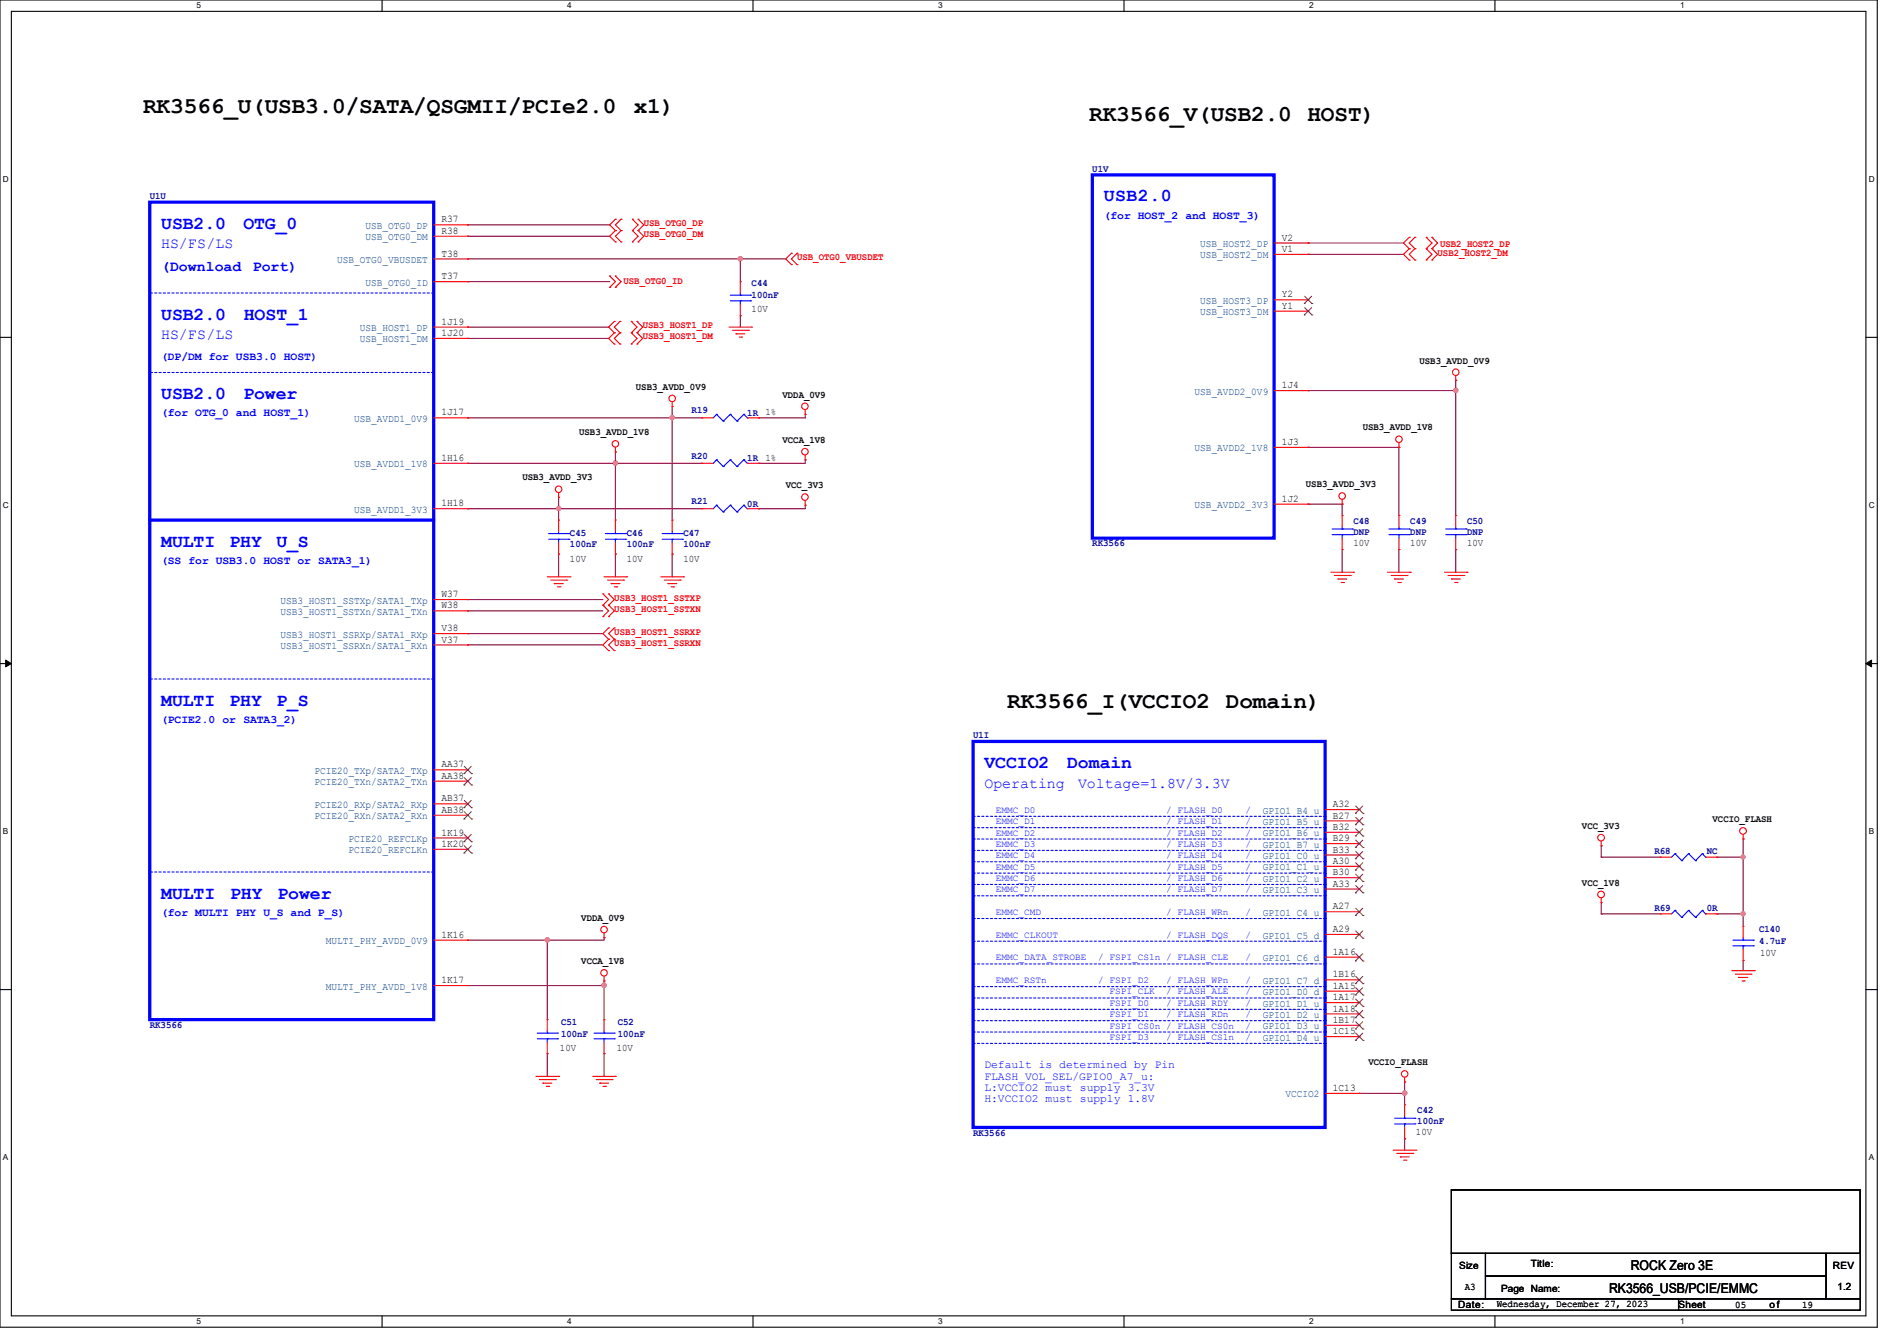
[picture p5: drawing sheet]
<svg xmlns="http://www.w3.org/2000/svg" width="297mm" height="210mm" viewBox="0 0 297 210" stroke-linecap="round" stroke-linejoin="round" font-family="sans-serif">
<path d="M0 0h293.9v207.9h-293.9zM1.8 1.8h290.3v204.3h-290.3z" fill="none" stroke="#000" stroke-width=".17"/>
<g fill="#fff">
<path d="M30.8 .2h.7v1.4h-.7z"/>
<path d="M30.8 206.2h.7v1.4h-.7z"/>
</g>
<path d="M59.8 0v1.8M59.8 206.1v1.8" fill="none" stroke="#000" stroke-width=".17"/>
<g fill="#fff">
<path d="M88.8 .2h.7v1.4h-.7z"/>
<path d="M88.8 206.2h.7v1.4h-.7z"/>
</g>
<path d="M117.9 0v1.8M117.9 206.1v1.8" fill="none" stroke="#000" stroke-width=".17"/>
<g fill="#fff">
<path d="M146.9 .2h.7v1.4h-.7z"/>
<path d="M146.9 206.2h.7v1.4h-.7z"/>
</g>
<path d="M176 0v1.8M176 206.1v1.8" fill="none" stroke="#000" stroke-width=".17"/>
<g fill="#fff">
<path d="M205 .2h.7v1.4h-.7z"/>
<path d="M205 206.2h.7v1.4h-.7z"/>
</g>
<path d="M234.1 0v1.8M234.1 206.1v1.8" fill="none" stroke="#000" stroke-width=".17"/>
<g fill="#fff">
<path d="M263.1 .2h.6v1.4h-.6z"/>
<path d="M263.1 206.2h.6v1.4h-.6z"/>
<path d="M.5 27.3h.9v1.4h-.9z"/>
<path d="M292.6 27.3h.9v1.4h-.9z"/>
<path d="M.5 78.4h.9v1.4h-.9z"/>
<path d="M292.6 78.4h.9v1.4h-.9z"/>
</g>
<path d="M0 52.8h1.8M292.1 52.8h1.8" fill="none" stroke="#000" stroke-width=".17"/>
<g fill="#fff">
<path d="M.5 129.5h.8v1.4h-.8z"/>
<path d="M292.6 129.5h.8v1.4h-.8z"/>
</g>
<path d="M0 103.9h1.8M292.1 103.9h1.8" fill="none" stroke="#000" stroke-width=".17"/>
<path d="M.9 103.4l.9 .5-.9 .5zM292.1 103.9l.9-.5v1z" fill="#000" stroke="#000" stroke-width=".16"/>
<g fill="#fff">
<path d="M.5 180.5h.8v1.4h-.8z"/>
<path d="M292.6 180.5h.8v1.4h-.8z"/>
</g>
<path d="M0 155h1.8M292.1 155h1.8M227.2 186.4h64.1v9.9h-64.1zM227.2 196.3h5.4v7.1h-5.4zM232.6 196.3h53.3v3.6h-53.3zM232.6 199.9h53.3v3.5h-53.3zM285.9 196.3h5.4v7.1h-5.4zM227.2 203.4h35.6v1.8h-35.6zM262.8 203.4h28.5v1.8h-28.5z" fill="none" stroke="#000" stroke-width=".17"/>
<g fill="none" stroke="#800040" stroke-width=".17">
<path d="M73.2 35.2h.1M73.2 37h.1M73.2 35.2h22.3M73.2 37h22.3M204.8 38.1h.1M204.8 39.8h.1M204.8 38.1h15M204.8 39.8h15M73.2 40.6h.1M73.2 53h.1M73.2 51.2h.1M73.2 44.1h.1"/>
<path d="M73.2 40.6h49.8M73.2 53h22.1M73.2 51.2h22.1M73.2 44.1h22.3M115.9 40.6h.1M115.9 49.4h.1M115.9 40.6v3.5M115.9 49.4v1.8M227.9 59.6h.1M227.9 59.6v21.1M73.2 72.6h.1M73.2 79.7h.1"/>
<path d="M73.2 65.4h.1M73.2 72.6h36.7M73.2 65.4h36.7M73.2 79.7h36.7M87.5 77.9h.1M87.5 79.7h.1M87.5 77.9v3.5M96.4 72.6h.1M96.4 70.8h.1M96.4 70.8v10.6M105.2 65.4h.1M105.2 63.7h.1"/>
<path d="M105.2 63.7v17.7M118.8 79.7h.1M118.8 65.4h.1M118.8 72.6h.1M126.1 79.1h.1M126.1 64.9h.1M126.1 72h.1M126.1 72v.6h-7.3M126.1 64.9v.5h-7.3M126.1 79.1v.6h-7.3M204.8 79h.1M204.8 70.1h.1"/>
<path d="M204.8 61.2h.1M204.8 79h5.3M204.8 70.1h14.2M204.8 61.2h23.1M210.1 79h.1M210.1 79v1.7M219 70.1h.1M219 70.1v10.6M227.9 61.2h.1M73.2 93.9h.1M73.2 95.7h.1M73.2 99.2h.1"/>
<path d="M73.2 93.9h21.2M73.2 95.7h21.2M73.2 99.2h21.2M87.5 86.8h.1M87.5 86.8v3.5M96.4 86.8h.1M96.4 86.8v3.5M105.2 86.8h.1M105.2 86.8v3.5M210.1 86.1h.1M210.1 86.1v3.5M219 86.1h.1"/>
<path d="M219 86.1v3.5M227.9 86.1h.1M227.9 86.1v3.5M73.2 101h.1M73.2 101h21.2M250.7 134.2h.1M250.7 132.5h.1M250.7 132.5v1.7M250.7 134.2h9.2M268.8 134.2h.1M268.8 134.2h4.1M272.9 134.2h.1"/>
<path d="M272.9 131.4h.1M272.9 131.4v13.7M73.2 147.2h.1M73.2 154.3h.1M73.2 154.3h21.4M85.7 147.2h.1M85.7 147.2v12.5M94.6 154.3h.1M94.6 146.9h.1M94.6 153.6h.1M94.6 146.9v.3h-21.4M94.6 153.6v6.1"/>
<path d="M250.7 143.1h.1M250.7 141.4h.1M250.7 143.1h9.2M250.7 141.4v1.7M268.8 143.1h.1M268.8 143.1h4.1M272.9 143.1h.1M272.9 150.4h.1M272.9 150.4v1.6M85.7 165h.1M85.7 165v3.6M94.6 165h.1"/>
<path d="M94.6 165v3.6M212.8 171.2h.1M212.8 171.2h7.1M219.9 171.2h.1M219.9 178.4h.1M219.9 169.5h.1M219.9 169.5v3.5M219.9 178.4v1.7"/>
</g>
<g fill="#f0f" stroke="#f0f" stroke-width=".17">
<circle cx="115.9" cy="40.5" r=".34"/>
<circle cx="96.4" cy="72.5" r=".34"/>
<circle cx="87.5" cy="79.6" r=".34"/>
<circle cx="105.2" cy="65.4" r=".34"/>
<circle cx="227.9" cy="61.1" r=".34"/>
<circle cx="94.6" cy="154.3" r=".34"/>
<circle cx="85.7" cy="147.2" r=".34"/>
<circle cx="219.9" cy="171.2" r=".34"/>
<circle cx="272.9" cy="143.1" r=".32"/>
<circle cx="272.9" cy="134.2" r=".32"/>
</g>
<g fill="none" stroke="#f00" stroke-width=".17">
<path d="M96.4 34.3h.1M96.4 36.1h.1M96.4 37.9h.1M96.4 34.3l-.9 .9 .9 .9M96.4 36.1l-.9 .9 .9 .9M97.2 36.1h.1M97.2 34.3h.1M97.2 37.9h.1M97.2 34.3l-.8 .9 .8 .9M97.2 36.1l-.8 .9 .8 .9M99 36.1h.1M99 34.3h.1"/>
<path d="M99 37.9h.1M99 34.3l.9 .9-.9 .9M99 36.1l.9 .9-.9 .9M99.9 36.1h.1M99.9 34.3h.1M99.9 37.9h.1M99.9 34.3l.9 .9-.9 .9M99.9 36.1l.9 .9-.9 .9M123.9 39.7h.1M123.9 39.7l-.9 .9 .9 .8M124.8 39.7h.1M124.8 39.7l-.9 .9 .9 .8"/>
<path d="M199.5 38.1h5.3M199.5 39.8h5.3M204.8 38.1h.1M204.8 39.8h.1M220.6 37.2h.1M220.6 38.9h.1M220.6 37.2l-.8 .9 .8 .8M220.6 38.9l-.8 .9 .8 .9M221.5 38.9h.1M221.5 37.2h.1M221.5 37.2l-.9 .9 .9 .8M221.5 38.9l-.9 .9 .9 .9"/>
<path d="M223.3 38.9h.1M223.3 37.2h.1M223.3 37.2l.9 .9-.9 .8M223.3 38.9l.9 .9-.9 .9M224.2 38.9h.1M224.2 37.2h.1M224.2 37.2l.9 .9-.9 .8M224.2 38.9l.9 .9-.9 .9M95.5 45h.1M95.5 43.2h.1M95.5 43.2l.9 .9-.9 .9M96.2 50.3h.1"/>
<path d="M96.2 52.1h.1M96.2 53.9h.1M96.2 50.3l-.9 .9 .9 .9M96.2 52.1l-.9 .9 .9 .9M96.4 45h.1M96.4 43.2h.1M96.4 43.2l.8 .9-.8 .9M97.1 52.1h.1M97.1 50.3h.1M97.1 53.9h.1M97.1 50.3l-.9 .9 .9 .9M97.1 52.1l-.9 .9 .9 .9"/>
<path d="M98.8 52.1h.1M98.8 50.3h.1M98.8 53.9h.1M98.8 50.3l.9 .9-.9 .9M98.8 52.1l.9 .9-.9 .9M99.7 52.1h.1M99.7 50.3h.1M99.7 53.9h.1M99.7 50.3l.9 .9-.9 .9M99.7 52.1l.9 .9-.9 .9M114.1 51.2h3.6M114.7 51.7h2.5"/>
<path d="M115.2 52.3h.1M115.2 52.3h1.4M115.7 52.8h.4M115.9 44.1h.1M115.9 49.4h.1M115.9 44.1v1.8M115.9 47.7v1.7M116.1 52.8h.1M117.2 51.7h.1M117.7 51.2h.1M123.9 41.4h.1M124.8 41.4h.1"/>
<path d="M199.5 46.9h5.3M199.5 48.7h5.3M204.8 46.9h.1M204.8 48.7h.1M220.6 40.7h.1M221.5 40.7h.1M223.3 40.7h.1M224.2 40.7h.1M227.9 59.6h.1M227.9 58.8v.8M87.5 77.9h.1M87.5 77.2v.7"/>
<path d="M96.4 70.8h.1M96.4 70.1v.7M105.2 63.7h.1M105.2 62.9v.8M126.1 64.9h.1M126.1 72h.1M126.1 79.1h.1M126.1 64.2v.7M126.1 71.3v.7M126.1 78.4v.7M199.5 61.2h5.3M199.5 70.1h5.3"/>
<path d="M199.5 79h5.3M204.8 61.2h.1M204.8 70.1h.1M204.8 79h.1M210.1 79h.1M210.1 78.2v.8M219 70.1h.1M219 69.3v.8M85.7 90.3h3.5M86.2 90.8h2.5M86.8 91.4h.1M86.8 91.4h1.4"/>
<path d="M87.3 91.9h.4M87.7 91.9h.1M88.7 90.8h.1M89.2 90.3h.1M94.4 94.8h.1M94.4 93h.1M94.4 96.6h.1M94.4 93l.9 .9-.9 .9M94.4 94.8l.9 .9-.9 .9M94.6 90.3h3.5M95.1 90.8h2.5M95.3 94.8h.1"/>
<path d="M95.3 93h.1M95.3 96.6h.1M95.3 98.3h.1M95.3 93l.9 .9-.9 .9M95.3 94.8l.9 .9-.9 .9M95.3 98.3l-.9 .9 .9 .9M95.7 91.4h.1M95.7 91.4h1.4M96.2 98.3h.1M96.2 91.9h.4M96.2 98.3l-.9 .9 .9 .9M96.6 91.9h.1"/>
<path d="M97.6 90.8h.1M98.1 90.3h.1M103.5 90.3h3.5M104 90.8h2.5M104.6 91.4h.1M104.6 91.4h1.4M105.1 91.9h.4M105.2 81.4h.1M105.2 86.8h.1M105.2 81.4v1.8M105.2 85v1.8M105.5 91.9h.1"/>
<path d="M106.5 90.8h.1M107 90.3h.1M208.4 89.6h3.5M208.9 90.1h2.5M209.5 90.7h.1M209.5 90.7h1.4M210 91.2h.4M210.1 80.7h.1M210.1 86.1h.1M210.1 80.7v1.8M210.1 84.3v1.8M210.4 91.2h.1"/>
<path d="M211.4 90.1h.1M211.9 89.6h.1M217.3 89.6h3.5M217.8 90.1h2.5M218.4 90.7h.1M218.4 90.7h1.4M218.9 91.2h.3M219 80.7h.1M219 86.1h.1M219 80.7v1.8M219 84.3v1.8M219.2 91.2h.1"/>
<path d="M220.3 90.1h.1M220.8 89.6h.1M226.1 89.6h3.6M226.7 90.1h2.5M227.2 90.7h.1M227.2 90.7h1.4M227.8 91.2h.3M227.9 80.7h.1M227.9 86.1h.1M227.9 80.7v1.8M227.9 84.3v1.8M228.1 91.2h.1"/>
<path d="M229.2 90.1h.1M229.7 89.6h.1M95.3 100.1h.1M95.3 101.9h.1M95.3 100.1l-.9 .9 .9 .9M96.2 100.1h.1M96.2 101.9h.1M96.2 100.1l-.9 .9 .9 .9M207.5 126.8h5.3M207.5 128.6h5.3M207.5 130.3h5.3M207.5 132.1h5.3"/>
<path d="M207.5 133.9h5.3M207.5 135.7h5.3M207.5 137.5h5.3M207.5 139.2h5.3M212.8 126.8h.1M212.8 128.6h.1M212.8 130.3h.1M212.8 132.1h.1M212.8 133.9h.1M212.8 135.7h.1M212.8 137.5h.1M212.8 139.2h.1"/>
<path d="M250.7 132.5h.1M250.7 131.7v.8M259.9 134.2h.1M259.9 134.2h1.8M267 134.2h1.8M268.8 134.2h.1M272.9 131.4h.1M272.9 130.7v.7M85.7 159.7h.1M85.7 159.7v1.8M94.6 146.9h.1M94.6 153.6h.1"/>
<path d="M94.6 146.1v.8M94.6 152.9v.7M207.5 142.8h5.3M207.5 146.3h5.3M207.5 149.9h5.3M207.5 153.5h5.3M207.5 155.2h5.3M207.5 157h5.3M207.5 158.8h5.3M212.8 142.8h.1M212.8 146.3h.1M212.8 149.9h.1"/>
<path d="M212.8 153.5h.1M212.8 155.2h.1M212.8 157h.1M212.8 158.8h.1M250.7 141.4h.1M250.7 140.6v.8M271.1 152h3.6M271.7 152.6h2.5M272.2 153.1h.1M272.2 153.1h1.4M272.8 153.6h.3M273.1 153.6h.1"/>
<path d="M274.2 152.6h.1M274.7 152h.1M83.9 168.6h3.6M84.5 169.1h2.5M85 169.6h.1M85 169.6h1.4M85.5 170.1h.4M85.7 165h.1M85.7 163.2v1.8M85.9 170.1h.1M87 169.1h.1M87.5 168.6h.1"/>
<path d="M92.8 168.6h3.6M93.3 169.1h2.5M93.9 169.6h.1M93.9 169.6h1.4M94.4 170.1h.4M94.8 170.1h.1M95.8 169.1h.1M96.4 168.6h.1M207.5 160.6h5.3M207.5 162.3h5.3M207.5 171.2h5.3M212.8 160.6h.1"/>
<path d="M212.8 162.3h.1M212.8 171.2h.1M219.9 169.5h.1M219.9 173h.1M219.9 178.4h.1M219.9 168.7v.8M219.9 173v1.8M219.9 176.6v1.8M218.1 180.1h3.6M218.7 180.6h2.5M219.2 181.2h.1M219.2 181.2h1.4"/>
<path d="M219.8 181.7h.3M220.1 181.7h.1M221.2 180.6h.1M221.7 180.1h.1"/>
<circle cx="227.9" cy="58.3" r=".51"/>
<circle cx="87.5" cy="76.6" r=".51"/>
<circle cx="96.4" cy="69.5" r=".51"/>
<circle cx="105.2" cy="62.4" r=".51"/>
<circle cx="126" cy="63.6" r=".51"/>
<circle cx="126" cy="77.9" r=".51"/>
<circle cx="126" cy="70.7" r=".51"/>
<circle cx="210.1" cy="77.7" r=".51"/>
<circle cx="219" cy="68.8" r=".51"/>
<circle cx="250.7" cy="131.2" r=".52"/>
<circle cx="272.9" cy="130.1" r=".52"/>
<circle cx="94.6" cy="152.4" r=".51"/>
<circle cx="94.6" cy="145.6" r=".51"/>
<circle cx="250.7" cy="140.1" r=".52"/>
<circle cx="219.9" cy="168.2" r=".51"/>
</g>
<path d="M23.5 31.7h44.4v128h-44.4zM171 27.4h28.5v56.9h-28.5zM23.5 81.4h44.4M152.4 116.1h55.1v60.5h-55.1z" fill="none" stroke="#00f" stroke-width=".51"/>
<g fill="none" stroke="#804000" stroke-width=".16">
<path d="M204.2 47.5h.1M204.2 49.3h.1M204.3 46.4l1.1 1.1M204.3 48.2l1.1 1.1M205.4 46.4l-1.2 1.1M205.4 48.2l-1.2 1.1M205.4 47.5h.1M205.4 49.3h.1M212.2 127.4h.1M212.2 129.2h.1M212.2 130.9h.1M212.2 132.7h.1"/>
<path d="M212.2 134.5h.1M212.2 136.3h.1M212.2 138h.1M212.2 139.8h.1M212.3 126.2l1.1 1.2M212.3 128l1.1 1.2M212.3 129.8l1.1 1.1M212.3 131.6l1.1 1.1M212.3 133.3l1.1 1.2M212.3 135.1l1.1 1.2M212.3 136.9l1.1 1.1M212.3 138.7l1.1 1.1"/>
<path d="M213.4 126.2l-1.2 1.2M213.4 128l-1.2 1.2M213.4 129.8l-1.2 1.1M213.4 131.6l-1.2 1.1M213.4 133.3l-1.2 1.2M213.4 135.1l-1.2 1.2M213.4 136.9l-1.2 1.1M213.4 138.7l-1.2 1.1M213.4 127.4h.1M213.4 129.2h.1M213.4 130.9h.1M213.4 132.7h.1"/>
<path d="M213.4 134.5h.1M213.4 136.3h.1M213.4 138h.1M213.4 139.8h.1M212.2 143.4h.1M212.2 146.9h.1M212.2 150.5h.1M212.2 154.1h.1M212.2 155.8h.1M212.2 157.6h.1M212.2 159.4h.1M212.3 142.2l1.1 1.2"/>
<path d="M212.3 145.8l1.1 1.1M212.3 149.4l1.1 1.1M212.3 152.9l1.1 1.2M212.3 154.7l1.1 1.1M212.3 156.5l1.1 1.1M212.3 158.2l1.1 1.2M213.4 142.2l-1.2 1.2M213.4 145.8l-1.2 1.1M213.4 149.4l-1.2 1.1M213.4 152.9l-1.2 1.2M213.4 154.7l-1.2 1.1M213.4 156.5l-1.2 1.1"/>
<path d="M213.4 158.2l-1.2 1.2M213.4 143.4h.1M213.4 146.9h.1M213.4 150.5h.1M213.4 154.1h.1M213.4 155.8h.1M213.4 157.6h.1M213.4 159.4h.1M212.2 161.2h.1M212.2 162.9h.1M212.3 160l1.1 1.2M212.3 161.8l1.1 1.1"/>
<path d="M213.4 160l-1.2 1.2M213.4 161.8l-1.2 1.1M213.4 161.2h.1M213.4 162.9h.1"/>
</g>
<g fill="none" stroke="#00f" stroke-width=".17">
<path d="M114.3 47.1h3.2M114.3 46.2h3.2M115.9 46.2h.1M115.9 47.1h.1M115.9 45.9v.3M115.9 47.1v.6M117.5 47.1h.1M117.5 46.2h.1M103.7 84.5h3.1M103.7 83.6h3.1M105.2 83.6h.1M105.2 84.5h.1"/>
<path d="M105.2 83.2v.4M105.2 84.5v.5M106.8 84.5h.1M106.8 83.6h.1M208.6 83.7h3.2M208.6 82.8h3.2M210.1 82.8h.1M210.1 83.7h.1M210.1 82.5v.3M210.1 83.7v.6M211.8 83.7h.1M211.8 82.8h.1"/>
<path d="M217.5 83.7h3.1M217.5 82.8h3.1M219 82.8h.1M219 83.7h.1M219 82.5v.3M219 83.7v.6M220.6 83.7h.1M220.6 82.8h.1M226.4 83.7h3.1M226.4 82.8h3.1M227.9 82.8h.1M227.9 83.7h.1"/>
<path d="M227.9 82.5v.3M227.9 83.7v.6M229.5 83.7h.1M229.5 82.8h.1M262.3 133.7h.1M262.3 133.7l-.6 .5M262.3 133.7l1 1.1M263.3 134.8h.1M264.4 133.7h.1M264.4 133.7l-1.1 1.1M264.4 133.7l1.1 1.1M265.5 134.8h.1"/>
<path d="M266.5 133.7h.1M266.5 133.7l-1 1.1M266.5 133.7l.5 .5M267 134.2h.1M84.1 162.7h3.2M84.1 161.8h3.2M85.7 161.8h.1M85.7 162.7h.1M85.7 161.5v.3M85.7 162.7v.5M87.3 162.7h.1M87.3 161.8h.1"/>
<path d="M218.4 176h3.1M218.4 175.1h3.1M219.9 175.1h.1M219.9 176h.1M219.9 174.8v.3M219.9 176v.6M221.5 176h.1M221.5 175.1h.1"/>
</g>
<g fill="none" stroke="#00f" stroke-width=".17" stroke-dasharray=".3 .3">
<path d="M23.5 45.9h.1M67.9 45.9h-44.4M23.5 136.6h.1M67.9 136.6h-44.4M152.4 133.2h55.1M152.4 136.7h55.1M152.4 129.6h55.1M152.4 127.8h55.1M152.4 135h55.1M152.4 138.5h55.1M152.4 131.4h55.1M207.5 133.2h.1"/>
<path d="M207.5 136.7h.1M207.5 129.6h.1M207.5 127.8h.1M207.5 135h.1M207.5 138.5h.1M207.5 131.4h.1M152.4 156.3h55.1M152.4 159.9h55.1M152.4 158.1h55.1M152.4 140.3h55.1M152.4 147.4h55.1M152.4 154.5h55.1"/>
<path d="M152.4 143.8h55.1M152.4 151h55.1M207.5 156.3h.1M207.5 159.9h.1M207.5 158.1h.1M207.5 140.3h.1M207.5 147.4h.1M207.5 154.5h.1M207.5 143.8h.1M207.5 151h.1M152.4 161.6h55.1M152.4 163.4h55.1"/>
<path d="M207.5 161.6h.1M207.5 163.4h.1"/>
</g>
<circle cx="23.5" cy="81.4" r=".25" fill="#00f"/>
<path d="M23.5 58.3h.1M67.9 58.3h-44.4M23.5 106.3h.1M67.9 106.3h-44.4" fill="none" stroke="#00f" stroke-width=".17" stroke-dasharray=".3 .3"/>
<g fill="none" stroke="#f00" stroke-width=".17">
<path d="M67.9 35.2h5.3M67.9 37h5.3M73.2 35.2h.1M73.2 37h.1M67.9 40.6h5.3M67.9 44.1h5.3M67.9 51.2h5.3M67.9 53h5.3M73.2 40.6h.1M73.2 44.1h.1M73.2 51.2h.1M73.2 53h.1"/>
<path d="M67.9 65.4h5.3M67.9 72.6h5.3M67.9 79.7h5.3M73.2 65.4h.1M73.2 72.6h.1M73.2 79.7h.1M109.9 72.6h.1M109.9 79.7h.1M109.9 65.4h.1M109.9 65.4h1.8M109.9 72.6h1.8M109.9 79.7h1.8"/>
<path d="M117 65.4h1.8M117 72.6h1.8M117 79.7h1.8M118.8 72.6h.1M118.8 79.7h.1M118.8 65.4h.1M67.9 93.9h5.3M67.9 95.7h5.3M67.9 99.2h5.3M73.2 93.9h.1M73.2 95.7h.1M73.2 99.2h.1"/>
<path d="M87.5 81.4h.1M87.5 86.8h.1M87.5 81.4v1.8M87.5 85v1.8M96.4 81.4h.1M96.4 86.8h.1M96.4 81.4v1.8M96.4 85v1.8M67.9 101h5.3M73.2 101h.1M67.9 120.6h5.3M67.9 122.3h5.3"/>
<path d="M67.9 125.9h5.3M67.9 127.7h5.3M67.9 131.2h5.3M67.9 133h5.3M73.2 120.6h.1M73.2 122.3h.1M73.2 125.9h.1M73.2 127.7h.1M73.2 131.2h.1M73.2 133h.1M67.9 147.2h5.3M67.9 154.3h5.3"/>
<path d="M73.2 147.2h.1M73.2 154.3h.1M94.6 159.7h.1M94.6 159.7v1.8M259.9 143.1h.1M259.9 143.1h1.8M267 143.1h1.8M268.8 143.1h.1M272.9 145.1h.1M272.9 150.4h.1M272.9 145.1v1.8M272.9 148.6v1.8"/>
<path d="M94.6 165h.1M94.6 163.2v1.8"/>
</g>
<g fill="none" stroke="#804000" stroke-width=".16">
<path d="M72.6 121.2h.1M72.6 122.9h.1M72.6 126.5h.1M72.6 128.3h.1M72.6 131.8h.1M72.6 133.6h.1M72.7 120l1.1 1.2M72.7 121.8l1.1 1.1M72.7 125.3l1.1 1.2M72.7 127.1l1.1 1.2M72.7 130.7l1.1 1.1M72.7 132.5l1.1 1.1"/>
<path d="M73.8 120l-1.2 1.2M73.8 121.8l-1.2 1.1M73.8 125.3l-1.2 1.2M73.8 127.1l-1.2 1.2M73.8 130.7l-1.2 1.1M73.8 132.5l-1.2 1.1M73.8 121.2h.1M73.8 122.9h.1M73.8 126.5h.1M73.8 128.3h.1M73.8 131.8h.1M73.8 133.6h.1"/>
</g>
<g fill="none" stroke="#00f" stroke-width=".17">
<path d="M112.2 72h.1M112.2 79.1h.1M112.2 64.9h.1M112.2 72l-.5 .6M112.2 72l1 1.1M112.2 79.1l-.5 .6M112.2 79.1l1 1.1M112.2 64.9l-.5 .5M112.2 64.9l1 1.1M113.2 73.1h.1M113.2 66h.1M114.3 72h.1"/>
<path d="M114.3 79.1h.1M114.3 64.9h.1M114.3 72l-1.1 1.1M114.3 72l1.1 1.1M114.3 79.1l-1.1 1.1M114.3 79.1l1.1 1.1M114.3 64.9l-1.1 1.1M114.3 64.9l1.1 1.1M115.4 73.1h.1M115.4 66h.1M116.5 72h.1M116.5 79.1h.1"/>
<path d="M116.5 64.9h.1M116.5 72l-1.1 1.1M116.5 72l.5 .6M116.5 79.1l-1.1 1.1M116.5 79.1l.5 .6M116.5 64.9l-1.1 1.1M116.5 64.9l.5 .5M117 72.6h.1M117 79.7h.1M117 65.4h.1M85.9 84.5h3.2M85.9 83.6h3.2"/>
<path d="M87.5 83.6h.1M87.5 84.5h.1M87.5 83.2v.4M87.5 84.5v.5M89.1 84.5h.1M89.1 83.6h.1M94.8 84.5h3.2M94.8 83.6h3.2M96.4 83.6h.1M96.4 84.5h.1M96.4 83.2v.4M96.4 84.5v.5"/>
<path d="M98 84.5h.1M98 83.6h.1M113.2 80.2h.1M115.4 80.2h.1M262.3 142.6h.1M262.3 142.6l-.6 .5M262.3 142.6l1 1.1M263.3 143.7h.1M264.4 142.6h.1M264.4 142.6l-1.1 1.1M264.4 142.6l1.1 1.1M265.5 143.7h.1"/>
<path d="M266.5 142.6h.1M266.5 142.6l-1 1.1M266.5 142.6l.5 .5M267 143.1h.1M271.3 148.1h3.2M271.3 147.2h3.2M272.9 147.2h.1M272.9 148.1h.1M272.9 146.9v.3M272.9 148.1v.5M274.5 148.1h.1M274.5 147.2h.1"/>
<path d="M93 162.7h3.2M93 161.8h3.2M94.6 161.8h.1M94.6 162.7h.1M94.6 161.5v.3M94.6 162.7v.5M96.2 162.7h.1M96.2 161.8h.1"/>
</g>
<g fill="#f0f" stroke="#f0f" stroke-width=".17">
<circle cx="115.9" cy="40.5" r=".34"/>
<circle cx="96.4" cy="72.5" r=".34"/>
<circle cx="87.5" cy="79.6" r=".34"/>
<circle cx="105.2" cy="65.4" r=".34"/>
<circle cx="227.9" cy="61.1" r=".34"/>
<circle cx="94.6" cy="154.3" r=".34"/>
<circle cx="85.7" cy="147.2" r=".34"/>
<circle cx="219.9" cy="171.2" r=".34"/>
<circle cx="272.9" cy="143.1" r=".32"/>
<circle cx="272.9" cy="134.2" r=".32"/>
</g>
<g font-size="3.6">
<text x="22.4" y="17.7">RK3566_U(USB3.0/SATA/QSGMII/PCIe2.0</text>
<text x="99.2" y="17.7">x1)</text>
<text x="170.5" y="18.9">RK3566_V(USB2.0 HOST)</text>
<text x="157.7" y="110.8">RK3566_I(VCCIO2</text>
<text x="191.9" y="110.8">Domain)</text>
</g>
<g font-size="2.8" fill="#00f">
<text x="25.2" y="35.8">USB2.0</text>
<text x="38.1" y="35.8">OTG_0</text>
<text x="172.8" y="31.5">USB2.0</text>
<text x="25.2" y="50">USB2.0</text>
<text x="38.2" y="50">HOST_1</text>
<text x="25.2" y="62.5">USB2.0</text>
<text x="38.1" y="62.5">Power</text>
<text x="25.2" y="85.6">MULTI</text>
<text x="36" y="85.6">PHY</text>
<text x="43.3" y="85.6">U_S</text>
<text x="25.2" y="110.5">MULTI</text>
<text x="36" y="110.5">PHY</text>
<text x="43.3" y="110.5">P_S</text>
<text x="154.1" y="120.3">VCCIO2</text>
<text x="167.1" y="120.3">Domain</text>
<text x="25.2" y="140.7">MULTI</text>
<text x="36" y="140.7">PHY</text>
<text x="43.4" y="140.7">Power</text>
</g>
<g font-size="2.3" fill="#00f">
<text x="25.2" y="38.9">HS/FS/LS</text>
<text x="25.2" y="42.5">(Download</text>
<text x="39.6" y="42.5">Port)</text>
<text x="25.2" y="53.1">HS/FS/LS</text>
<text x="154.1" y="123.4">Operating</text>
<text x="168.8" y="123.4">Voltage=1.8V/3.3V</text>
</g>
<g font-size="2.1">
<text x="251.9" y="202.5">RK3566_USB/PCIE/EMMC</text>
<text x="255.3" y="199">ROCK Zero 3E</text>
</g>
<g font-size="1.8" fill="#00f">
<text x="172.8" y="34.2">(for HOST_2 and HOST_3)</text>
<text x="25.2" y="56.3">(DP/DM for USB3.0 HOST)</text>
<text x="25.2" y="65.2">(for OTG_0 and HOST_1)</text>
<text x="25.2" y="88.3">(SS for USB3.0 HOST or SATA3_1)</text>
<text x="25.2" y="113.2">(PCIE2.0 or SATA3_2)</text>
<text x="25.2" y="143.4">(for MULTI PHY U_S and P_S)</text>
<text x="154.1" y="167.3">Default is determined by Pin</text>
<text x="154.1" y="169.1">FLASH_VOL_SEL/GPIO0_A7_u:</text>
<text x="154.1" y="170.9">L:VCCIO2 must supply 3.3V</text>
<text x="154.1" y="172.6">H:VCCIO2 must supply 1.8V</text>
</g>
<g font-size="1.6" fill="#000080">
<text x="171" y="26.9">U1V</text>
<text x="23.5" y="31.2">U1U</text>
<text x="117.7" y="44.8">C44</text>
<text x="117.7" y="46.6">100nF</text>
<text x="108.3" y="64.7">R19</text>
<text x="117" y="65.1">1R</text>
<text x="108.3" y="71.8">R20</text>
<text x="117" y="72.2">1R</text>
<text x="89.2" y="83.9">C45</text>
<text x="98.1" y="83.9">C46</text>
<text x="107" y="83.9">C47</text>
<text x="108.3" y="78.9">R21</text>
<text x="117" y="79.3">0R</text>
<text x="211.9" y="82">C48</text>
<text x="211.9" y="83.8">DNP</text>
<text x="220.8" y="82">C49</text>
<text x="220.8" y="83.8">DNP</text>
<text x="229.7" y="82">C50</text>
<text x="229.7" y="83.8">DNP</text>
<text x="89.2" y="85.7">100nF</text>
<text x="98.1" y="85.7">100nF</text>
<text x="107" y="85.7">100nF</text>
<text x="171" y="85.6">RK3566</text>
<text x="152.4" y="115.6">U1I</text>
<text x="259" y="133.7">R68</text>
<text x="267.2" y="133.7">NC</text>
<text x="259" y="142.6">R69</text>
<text x="267.2" y="142.6">0R</text>
<text x="275.4" y="146">C140</text>
<text x="275.4" y="147.8">4.7uF</text>
<text x="23.5" y="160.9">RK3566</text>
<text x="87.8" y="160.6">C51</text>
<text x="96.7" y="160.6">C52</text>
<text x="87.8" y="162.3">100nF</text>
<text x="96.7" y="162.3">100nF</text>
<text x="152.4" y="177.8">RK3566</text>
<text x="221.9" y="174.3">C42</text>
<text x="221.9" y="176.1">100nF</text>
</g>
<g font-size="1.6" fill="#004080">
<text x="57.2" y="35.9">USB_OTG0_DP</text>
<text x="52.8" y="41.2">USB_OTG0_VBUSDET</text>
<text x="57.2" y="37.6">USB_OTG0_DM</text>
<text x="187.9" y="38.7">USB_HOST2_DP</text>
<text x="187.9" y="40.5">USB_HOST2_DM</text>
<text x="57.2" y="44.7">USB_OTG0_ID</text>
<text x="187.9" y="47.6">USB_HOST3_DP</text>
<text x="56.3" y="51.9">USB_HOST1_DP</text>
<text x="56.3" y="53.6">USB_HOST1_DM</text>
<text x="187.9" y="49.4">USB_HOST3_DM</text>
<text x="187" y="61.8">USB_AVDD2_0V9</text>
<text x="55.5" y="66.1">USB_AVDD1_0V9</text>
<text x="187" y="70.7">USB_AVDD2_1V8</text>
<text x="55.5" y="73.2">USB_AVDD1_1V8</text>
<text x="55.5" y="80.3">USB_AVDD1_3V3</text>
<text x="187" y="79.6">USB_AVDD2_3V3</text>
<text x="43.9" y="94.5">USB3_HOST1_SSTXp/SATA1_TXp</text>
<text x="43.9" y="96.3">USB3_HOST1_SSTXn/SATA1_TXn</text>
<text x="43.9" y="99.9">USB3_HOST1_SSRXp/SATA1_RXp</text>
<text x="43.9" y="101.6">USB3_HOST1_SSRXn/SATA1_RXn</text>
<text x="49.2" y="121.2">PCIE20_TXp/SATA2_TXp</text>
<text x="49.2" y="123">PCIE20_TXn/SATA2_TXn</text>
<text x="49.2" y="126.5">PCIE20_RXp/SATA2_RXp</text>
<text x="49.2" y="128.3">PCIE20_RXn/SATA2_RXn</text>
<text x="54.6" y="131.9">PCIE20_REFCLKp</text>
<text x="197.7" y="127.4">GPIO1_B4_u</text>
<text x="197.7" y="129.2">GPIO1_B5_u</text>
<text x="197.7" y="131">GPIO1_B6_u</text>
<text x="54.6" y="133.6">PCIE20_REFCLKn</text>
<text x="197.7" y="132.8">GPIO1_B7_u</text>
<text x="197.7" y="134.5">GPIO1_C0_u</text>
<text x="197.7" y="136.3">GPIO1_C1_u</text>
<text x="197.7" y="138.1">GPIO1_C2_u</text>
<text x="197.7" y="139.9">GPIO1_C3_u</text>
<text x="197.7" y="143.4">GPIO1_C4_u</text>
<text x="51" y="147.9">MULTI_PHY_AVDD_0V9</text>
<text x="197.7" y="147">GPIO1_C5_d</text>
<text x="51" y="155">MULTI_PHY_AVDD_1V8</text>
<text x="197.7" y="150.5">GPIO1_C6_d</text>
<text x="197.7" y="154.1">GPIO1_C7_d</text>
<text x="197.7" y="155.9">GPIO1_D0_d</text>
<text x="197.7" y="157.7">GPIO1_D1_u</text>
<text x="197.7" y="159.4">GPIO1_D2_u</text>
<text x="197.7" y="161.2">GPIO1_D3_u</text>
<text x="197.7" y="163">GPIO1_D4_u</text>
<text x="201.3" y="171.9">VCCIO2</text>
</g>
<g font-size="1.6">
<text x="69.1" y="34.8">R37</text>
<text x="69.1" y="36.6">R38</text>
<text x="69.1" y="40.2">T38</text>
<text x="200.7" y="37.7">V2</text>
<text x="200.7" y="39.5">V1</text>
<text x="69.1" y="43.7">T37</text>
<text x="200.7" y="46.6">Y2</text>
<text x="69.1" y="50.8">1J19</text>
<text x="69.1" y="52.6">1J20</text>
<text x="117.7" y="48.9">10V</text>
<text x="200.7" y="48.3">Y1</text>
<text x="222.2" y="56.9">USB3_AVDD_0V9</text>
<text x="69.1" y="65.1">1J17</text>
<text x="99.6" y="61">USB3_AVDD_0V9</text>
<text x="119.8" y="65.1">1%</text>
<text x="122.5" y="62.3">VDDA_0V9</text>
<text x="200.7" y="60.8">1J4</text>
<text x="90.7" y="68.1">USB3_AVDD_1V8</text>
<text x="122.5" y="69.4">VCCA_1V8</text>
<text x="200.7" y="69.7">1J3</text>
<text x="213.4" y="67.4">USB3_AVDD_1V8</text>
<text x="69.1" y="72.2">1H16</text>
<text x="81.8" y="75.2">USB3_AVDD_3V3</text>
<text x="119.8" y="72.2">1%</text>
<text x="123" y="76.5">VCC_3V3</text>
<text x="204.5" y="76.3">USB3_AVDD_3V3</text>
<text x="69.1" y="79.3">1H18</text>
<text x="200.7" y="78.6">1J2</text>
<text x="89.2" y="88">10V</text>
<text x="98.1" y="88">10V</text>
<text x="107" y="88">10V</text>
<text x="211.9" y="85.5">10V</text>
<text x="220.8" y="85.5">10V</text>
<text x="229.7" y="85.5">10V</text>
<text x="69.1" y="93.5">W37</text>
<text x="69.1" y="95.3">W38</text>
<text x="69.1" y="98.8">V38</text>
<text x="69.1" y="100.6">V37</text>
<text x="69.1" y="120.2">AA37</text>
<text x="69.1" y="122">AA38</text>
<text x="69.1" y="125.5">AB37</text>
<text x="69.1" y="127.3">AB38</text>
<text x="69.1" y="130.9">1K19</text>
<text x="208.7" y="126.4">A32</text>
<text x="208.7" y="128.2">B27</text>
<text x="208.7" y="130">B32</text>
<text x="208.7" y="131.7">B29</text>
<text x="247.7" y="129.8">VCC_3V3</text>
<text x="268.1" y="128.7">VCCIO_FLASH</text>
<text x="69.1" y="132.6">1K20</text>
<text x="208.7" y="133.5">B33</text>
<text x="208.7" y="135.3">A30</text>
<text x="208.7" y="137.1">B30</text>
<text x="208.7" y="138.9">A33</text>
<text x="208.7" y="142.4">A27</text>
<text x="247.7" y="138.7">VCC_1V8</text>
<text x="69.1" y="146.9">1K16</text>
<text x="91" y="144.2">VDDA_0V9</text>
<text x="208.7" y="146">A29</text>
<text x="208.7" y="149.5">1A16</text>
<text x="275.6" y="149.7">10V</text>
<text x="69.1" y="154">1K17</text>
<text x="91" y="151">VCCA_1V8</text>
<text x="208.7" y="153.1">1B16</text>
<text x="208.7" y="154.9">1A15</text>
<text x="208.7" y="156.6">1A17</text>
<text x="208.7" y="158.4">1A18</text>
<text x="208.7" y="160.2">1B17</text>
<text x="208.7" y="162">1C15</text>
<text x="87.7" y="164.6">10V</text>
<text x="96.6" y="164.6">10V</text>
<text x="214.2" y="166.8">VCCIO_FLASH</text>
<text x="208.7" y="170.9">1C13</text>
<text x="221.7" y="177.8">10V</text>
<text x="228.5" y="198.8">Size</text>
<text x="229.4" y="202">A3</text>
<text x="235" y="202.4">Page Name:</text>
<text x="239.7" y="198.5">Title:</text>
<text x="287" y="198.8">REV</text>
<text x="287.7" y="202">1.2</text>
<text x="228.3" y="204.9">Date:</text>
<text x="234.4" y="204.6">Wednesday, December 27, 2023</text>
<text x="262.8" y="204.9">Sheet</text>
<text x="271.7" y="204.8">05</text>
<text x="277" y="204.9">o f</text>
<text x="282.1" y="204.8">19</text>
</g>
<g font-size="1.6" fill="#f00">
<text x="100.8" y="35.4">USB_OTG0_DP</text>
<text x="100.8" y="37.2">USB_OTG0_DM</text>
<text x="124.8" y="40.7">USB_OTG0_VBUSDET</text>
<text x="225.1" y="40">USB2_HOST2_DM</text>
<text x="225.5" y="38.6">USB2_HOST2_DP</text>
<text x="97.6" y="44.5">USB_OTG0_ID</text>
<text x="100.6" y="51.4">USB3_HOST1_DP</text>
<text x="100.6" y="53.2">USB3_HOST1_DM</text>
<text x="96.2" y="94.1">USB3_HOST1_SSTXP</text>
<text x="96.2" y="95.8">USB3_HOST1_SSTXN</text>
<text x="96.2" y="99.4">USB3_HOST1_SSRXP</text>
<text x="96.2" y="101.2">USB3_HOST1_SSRXN</text>
</g>
<g font-size="1.5" fill="#00f">
<text x="155.9" y="129.1">EMMC_D1</text>
<text x="155.9" y="130.9">EMMC_D2</text>
<text x="155.9" y="127.3">EMMC_D0</text>
<text x="182.6" y="129.1">/ FLASH_D1</text>
<text x="182.6" y="130.9">/ FLASH_D2</text>
<text x="182.6" y="127.3">/ FLASH_D0</text>
<text x="195" y="130.9">/</text>
<text x="195" y="129.1">/</text>
<text x="195" y="127.3">/</text>
<text x="155.9" y="132.6">EMMC_D3</text>
<text x="155.9" y="136.2">EMMC_D5</text>
<text x="155.9" y="138">EMMC_D6</text>
<text x="155.9" y="134.4">EMMC_D4</text>
<text x="182.6" y="138">/ FLASH_D6</text>
<text x="182.6" y="132.6">/ FLASH_D3</text>
<text x="182.6" y="136.2">/ FLASH_D5</text>
<text x="182.6" y="134.4">/ FLASH_D4</text>
<text x="195" y="136.2">/</text>
<text x="195" y="138">/</text>
<text x="195" y="132.6">/</text>
<text x="195" y="134.4">/</text>
<text x="155.9" y="139.7">EMMC_D7</text>
<text x="155.9" y="143.3">EMMC_CMD</text>
<text x="182.6" y="139.7">/ FLASH_D7</text>
<text x="182.6" y="143.3">/ FLASH_WRn</text>
<text x="195" y="139.7">/</text>
<text x="195" y="143.3">/</text>
<text x="155.9" y="146.9">EMMC_CLKOUT</text>
<text x="182.6" y="146.9">/ FLASH_DQS</text>
<text x="195" y="146.9">/</text>
<text x="155.9" y="154">EMMC_RSTn</text>
<text x="155.9" y="150.4">EMMC_DATA_STROBE</text>
<text x="171.9" y="154">/ FSPI_D2</text>
<text x="171.9" y="150.4">/ FSPI_CS1n / FLASH_CLE</text>
<text x="173.7" y="155.7">FSPI_CLK</text>
<text x="182.6" y="154">/ FLASH_WPn</text>
<text x="182.6" y="155.7">/ FLASH_ALE</text>
<text x="195" y="155.7">/</text>
<text x="195" y="150.4">/</text>
<text x="195" y="154">/</text>
<text x="173.7" y="159.3">FSPI_D1</text>
<text x="173.7" y="157.5">FSPI_D0</text>
<text x="173.7" y="161.1">FSPI_CS0n / FLASH_CS0n</text>
<text x="182.6" y="157.5">/ FLASH_RDY</text>
<text x="182.6" y="159.3">/ FLASH_RDn</text>
<text x="195" y="157.5">/</text>
<text x="195" y="161.1">/</text>
<text x="195" y="159.3">/</text>
<text x="173.7" y="162.9">FSPI_D3</text>
<text x="182.6" y="162.9">/ FLASH_CS1n</text>
<text x="195" y="162.9">/</text>
</g>
<g font-size="1.3">
<text x="30.8" y="1.3">5</text>
<text x="88.8" y="1.3">4</text>
<text x="146.9" y="1.3">3</text>
<text x="205" y="1.3">2</text>
<text x="263.1" y="1.3">1</text>
<text x=".5" y="28.4">D</text>
<text x="292.6" y="28.4">D</text>
<text x=".5" y="79.5">C</text>
<text x="292.6" y="79.5">C</text>
<text x=".5" y="130.6">B</text>
<text x="292.6" y="130.6">B</text>
<text x=".5" y="181.7">A</text>
<text x="292.6" y="181.7">A</text>
<text x="30.8" y="207.4">5</text>
<text x="88.8" y="207.4">4</text>
<text x="146.9" y="207.4">3</text>
<text x="205" y="207.4">2</text>
<text x="263.1" y="207.4">1</text>
</g>
</svg>
